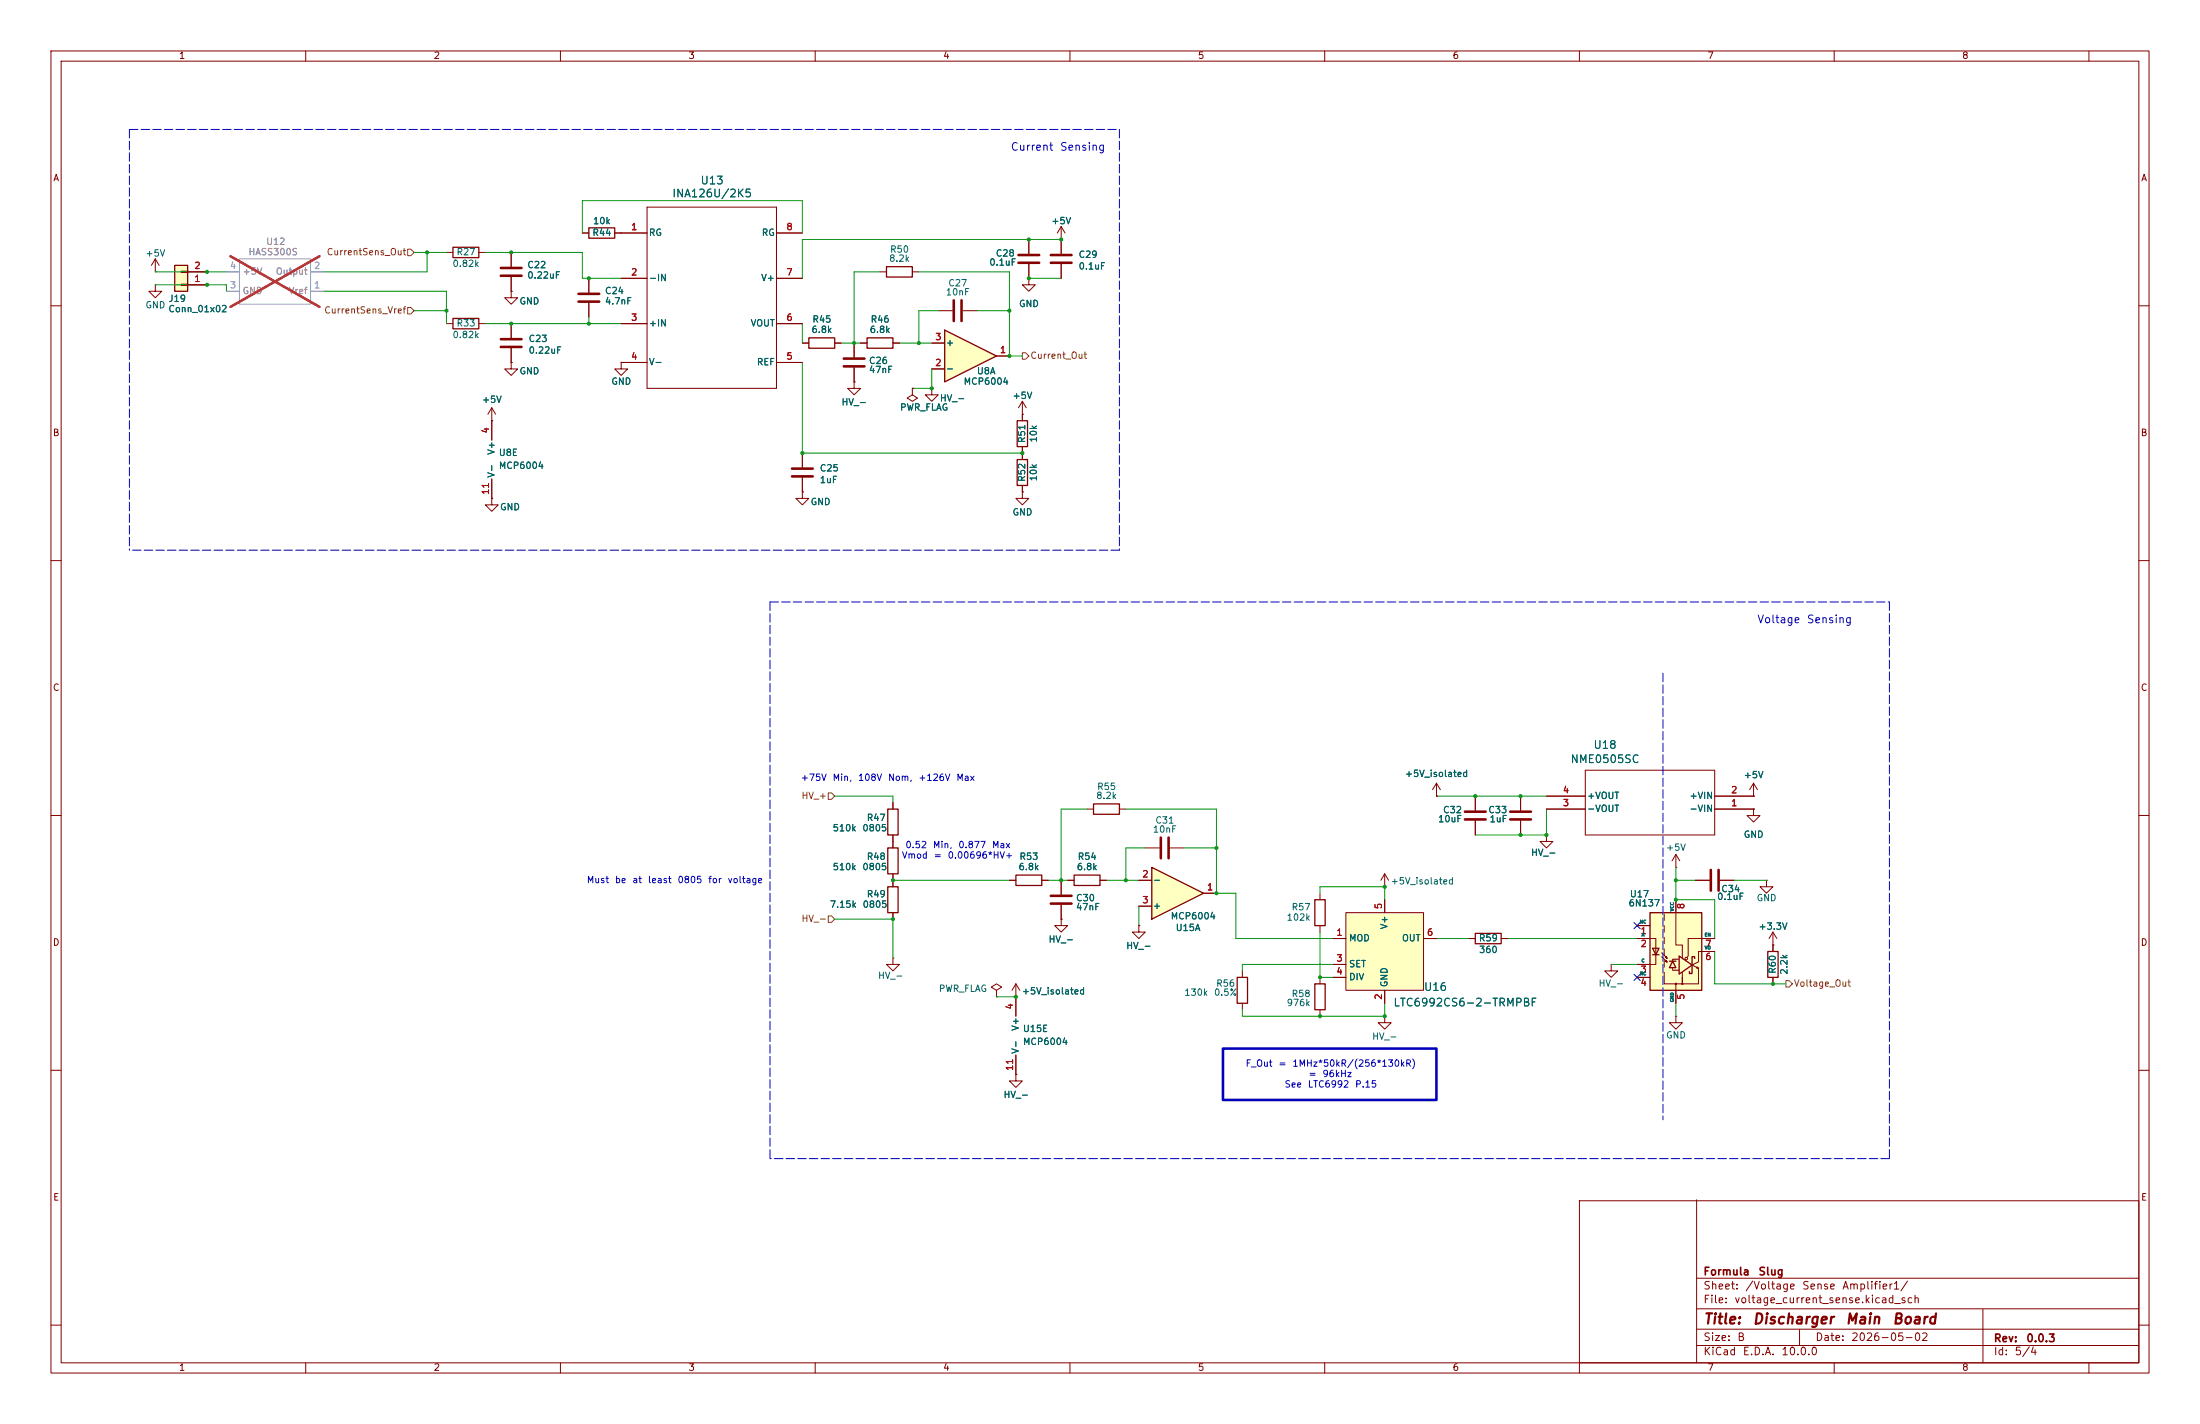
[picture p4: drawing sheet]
<svg xmlns="http://www.w3.org/2000/svg" width="432mm" height="279mm" viewBox="0 0 432 279" stroke-linecap="round" stroke-linejoin="round" font-family="sans-serif">
<g fill="none" stroke="#840000" stroke-width=".2">
<path d="M10 10h411.8v259.4h-411.8zM12 12h407.8v255.4h-407.8zM60 10v2M110 10v2M160 10v2M210 10v2M260 10v2M310 10v2M360 10v2M410 10v2M10 60h2M419.8 60h2"/>
<path d="M10 110h2M419.8 110h2M10 160h2M419.8 160h2M10 210h2M419.8 210h2M310 235.6h109.8v31.8h-109.8zM333 235.4v32M10 260h2M333 256.8h86.8M333 250.8h86.8M389.2 256.9v10.5"/>
<path d="M419.8 260h2M60 267.4v2M110 267.4v2M160 267.4v2M210 267.4v2M260 267.4v2M310 267.4v2M333 264h86.8M333 260.8h86.8M353.2 260.9v3M360 267.4v2M410 267.4v2"/>
</g>
<path d="M240 205.7h41.9v10.1h-41.9z" fill="#fff"/>
<g fill="none" stroke="#840000" stroke-width=".2">
<path d="M30.5 53.3h.1M30.5 55.9v1.3h1.2l-1.2 1.2-1.3-1.2h1.3M30.5 55.9h.1M30.5 50.8l-.8 1.3M30.5 50.8l.7 1.3M30.5 50.8v2.5M87.6 49.5h1.3M94 49.5h1.2M100.3 57.2v1.2h1.3l-1.3 1.3-1.2-1.3h1.2M100.3 57.2h.1M100.3 49.5v2.8M100.3 54.4v2.8"/>
<path d="M115.6 54.6v2.8M115.6 59.4v2.8M121.9 45.7h5.1M121.9 54.6h5.1M127 40.6h25.4v35.6h-25.4zM152.4 45.7h5.1M152.4 54.6h5.1M201.9 54.6v1.3h1.3l-1.3 1.3-1.2-1.3h1.2M201.9 54.6h.1M208.3 47h.1M208.3 44.5l-.8 1.2M208.3 44.5l.7 1.2"/>
<path d="M208.3 44.5v2.5M87.6 63.5h1.3M94 63.5h1.2M100.3 71.1v1.3h1.3l-1.3 1.3-1.2-1.3h1.2M100.3 71.1h.1M100.3 63.5v2.8M100.3 68.3v2.8M121.9 71.1v1.3h1.3l-1.3 1.3-1.3-1.3h1.3M121.9 71.1h.1M121.9 63.5h5.1M121.9 71.1h5.1M152.4 63.5h5.1"/>
<path d="M152.4 71.1h5.1M167.6 74.9v1.3h1.3l-1.3 1.3-1.2-1.3h1.2M167.6 74.9h.1M167.6 67.3v2.8M167.6 72.1v2.8M179.1 76.2v1.3l1 .6-1 .6-1-.6 1-.6M179.1 76.2h.1M182.9 76.2v1.3h1.2l-1.2 1.2-1.3-1.2h1.3M182.9 76.2h.1M200.7 78.7l-.8 1.3M200.7 78.7l.7 1.3M200.7 78.7v3.9"/>
<path d="M96.5 82.6h.1M96.5 97.8v1.3h1.3l-1.3 1.2-1.3-1.2h1.3M96.5 97.8h.1M96.5 80l-.7 1.3M96.5 80l.8 1.3M96.5 80v2.6M157.5 88.9v2.8M157.5 93.7v2.8M200.7 81.3h.1M200.7 96.5v1.3h1.2l-1.2 1.3-1.3-1.3h1.3M200.7 96.5h.1M200.7 87.6v2.6"/>
<path d="M200.7 95.3v1.2M175.3 157.5v1.3M213.4 158.8h1.2M219.7 158.8h1.3M175.3 163.8v2.6M175.3 171.5v2.5M175.3 179.1v1.2M198.1 172.7h1.3M204.5 172.7h1.2M208.3 172.7v2.8M208.3 177.5v2.8M209.5 172.7h1.3"/>
<path d="M215.9 172.7h1.3M224.8 166.4h2.8M229.6 166.4h2.8M259.1 175.3v1.2M175.3 188v1.2h1.2l-1.2 1.3-1.3-1.3h1.3M175.3 188h.1M195.6 194.3l1-.6-1-.7-1 .7 1 .6v1.3M195.6 195.6h.1M199.4 195.6h.1M199.4 193v6.4M199.4 193l-.8 1.3M199.4 193l.8 1.3"/>
<path d="M208.3 180.3v1.3h1.2l-1.2 1.3-1.3-1.3h1.3M208.3 180.3h.1M259.1 181.6v1.3M259.1 191.8v1.2M259.1 198.1v1.3M271.8 199.4v1.3h1.2l-1.2 1.2-1.3-1.2h1.3M271.8 199.4h.1M199.4 210.8v1.3h1.3l-1.3 1.3-1.3-1.3h1.3M199.4 210.8h.1M199.4 207v3.8"/>
</g>
<g fill="none" stroke="#840000" stroke-width=".51">
<path d="M98.3 52.6h4.1M98.3 54.1h4.1M113.5 57.7h4.1M113.5 59.2h4.1M98.3 66.5h4.1M98.3 68.1h4.1M165.6 71.9h4.1M165.6 70.4h4.1M155.4 91.9h4.1M155.4 93.5h4.1M206.2 177.3h4.1M206.2 175.8h4.1"/>
<path d="M227.8 164.3v4.1M229.4 164.3v4.1"/>
</g>
<path d="M88.9 48.5h5.1v2h-5.1zM88.9 62.5h5.1v2h-5.1zM199.6 82.6h2.1v5h-2.1zM199.6 90.2h2.1v5.1h-2.1zM174.2 158.8h2.1v5h-2.1zM214.6 157.7h5.1v2.1h-5.1zM174.2 174h2.1v5.1h-2.1zM174.2 166.4h2.1v5.1h-2.1zM199.4 171.7h5.1v2h-5.1zM210.8 171.7h5.1v2h-5.1zM258.1 176.5h2v5.1h-2zM258.1 193h2v5.1h-2z" fill="none" stroke="#840000" stroke-width=".25"/>
<path d="M44.4 57.2h2.6M44.4 53.3h2.6M47 50.8h14v8.9h-14zM61 57.2h2.5M61 53.3h2.5" fill="none" stroke="#a1a1a1" stroke-width=".2"/>
<path d="M45.2 50.3l17.5 9.9M62.7 50.3l-17.5 9.9" fill="none" stroke="#e12e31" stroke-width=".46"/>
<path d="M34.3 52.1h2.5v5.1h-2.5z" fill="#ffffc2"/>
<path d="M34.3 52.1h2.5v5.1h-2.5z" fill="none" stroke="#840000" stroke-width=".25"/>
<path d="M35.6 55.8h1.2v.2h-1.2zM35.6 53.2h1.2v.3h-1.2zM36.8 55.9h3.8M36.8 53.3h3.8M184.1 61h2.8M189 61h2.8" fill="none" stroke="#840000" stroke-width=".2"/>
<path d="M187.2 58.9v4.1M188.7 58.9v4.1" fill="none" stroke="#840000" stroke-width=".51"/>
<path d="M185.4 64.8l10.2 5.1-10.2 5z" fill="#ffffc2"/>
<path d="M185.4 64.8l10.2 5.1-10.2 5z" fill="none" stroke="#840000" stroke-width=".25"/>
<path d="M182.9 72.4h2.5M182.9 67.3h2.5M195.6 69.9h2.5M96.5 82.6v3.8M96.5 94v3.8M157.5 96.5v1.3h1.2l-1.2 1.3-1.3-1.3h1.3M157.5 96.5h.1M332.7 172.7h2.8M337.6 172.7h2.8M346.7 172.7v1.3h1.3l-1.3 1.3-1.3-1.3h1.3M346.7 172.7h.1" fill="none" stroke="#840000" stroke-width=".2"/>
<path d="M335.8 170.7v4.1M337.3 170.7v4.1" fill="none" stroke="#840000" stroke-width=".51"/>
<path d="M323.8 179.1h10.2v15.2h-10.2z" fill="#ffffc2"/>
<g fill="none" stroke="#840000" stroke-width=".2">
<path d="M157.5 67.3h1.2M163.8 67.3h1.3M344.2 156.2h.1M344.2 158.8v1.2h-1.3l1.3 1.3 1.2-1.3h-1.2M344.2 158.8h.1M344.2 153.7l.7 1.2M344.2 153.7l-.8 1.2M344.2 153.7v2.5M326.6 179.3v1.3M328.9 176.5v8.9h1.3v2.6M321.3 184.2h3.7v5h-3.7M321.3 181.6h2.5"/>
<path d="M321.3 191.8h2.5M326.1 186.9l1.1 1.1-.3-.2 .1-.1 .2 .3M326.1 187.7l1.1 1.1-.3-.2 .1-.2 .2 .4M326.6 190.8v2.2h2.3M326.6 181.6v1.3M326.6 183.9v1.3M326.6 186.2v1.3M326.6 188.5v1.2M328.3 190v.4h1.3M328.9 199.4v1.3h1.3l-1.3 1.2-1.2-1.2h1.2M328.9 199.4h.1M329.4 188.2h-1.1v.4"/>
<path d="M330.2 191.8v1.2h-1.3v3.9M336.5 186.7h-3.1v2l-1.3 .7 1.3 .6v3h-3.2v-2.2M336.5 184.2h-5.2v3.4l-.2 .3M348 185.4h.1M348 182.9l-.8 1.3M348 182.9l.7 1.3M348 182.9v3.8M348 191.8v1.2"/>
<circle cx="331" cy="188.1" r=".25"/>
</g>
<path d="M158.7 66.3h5.1v2h-5.1zM323.8 179.1h10.2v15.2h-10.2zM324.4 186.1h1.2l-.6 1.2zM324.4 187.3h1.2M327.7 188.6h1.2M328.3 188.6l.6 1.3h-1.2zM329.6 187.6l2.5 1.8-2.5 1.7zM332.1 189.4v1.6h-.5v-.4M332.6 188.1v-.4h-.5v1.7M347 186.7h2v5.1h-2z" fill="none" stroke="#840000" stroke-width=".25"/>
<g fill="#840000" stroke="#840000" stroke-width=".2">
<path d="M333.1 189.7l.3 .3-.4-.1z"/>
<circle cx="328.9" cy="193" r=".13"/>
<circle cx="330.2" cy="193" r=".13"/>
</g>
<path d="M226.1 170.2l10.1 5.1-10.1 5z" fill="#ffffc2"/>
<path d="M226.1 170.2l10.1 5.1-10.1 5zM242.8 191.8h2.1v5.1h-2.1zM289.6 183.1h5v2.1h-5z" fill="none" stroke="#840000" stroke-width=".25"/>
<g fill="none" stroke="#840000" stroke-width=".2">
<path d="M289.6 156.2v2.8M298.4 156.2v2.8M223.5 172.7h2.6M223.5 177.8h2.6M236.2 175.3h2.6M289.6 161v2.8M298.4 161v2.8M303.5 163.8v1.3h-1.2l1.2 1.3 1.3-1.3h-1.3M303.5 163.8h.1M328.9 170.2h.1M328.9 167.6l-.7 1.3M328.9 167.6l.8 1.3"/>
<path d="M328.9 167.6v2.6M223.5 181.6v1.3h1.3l-1.3 1.3-1.3-1.3h1.3M223.5 181.6h.1M243.8 190.5v1.3M243.8 196.9v1.2M288.3 184.2h1.3M294.6 184.2h1.3"/>
</g>
<path d="M287.5 159.3h4.1M296.4 159.3h4.1M287.5 160.8h4.1M296.4 160.8h4.1" fill="none" stroke="#840000" stroke-width=".51"/>
<path d="M264.2 179.1h15.2v15.2h-15.2z" fill="#ffffc2"/>
<g fill="none" stroke="#840000" stroke-width=".2">
<path d="M36.8 53.3h3.8M36.8 55.9h3.8M100.3 57.2h.1M100.3 49.5v2.8M100.3 54.4v2.8M114.3 45.7h1.3M115.6 54.6v2.8M115.6 59.4v2.8M120.6 45.7h6.4M121.9 54.6h5.1M152.4 45.7h5.1M152.4 54.6h5.1"/>
<path d="M172.7 53.3h1.3M179.1 53.3h1.2M201.9 54.6h.1M201.9 47v2.8M201.9 51.8v2.8M208.3 47h.1M208.3 47v2.8M208.3 51.8v2.8M100.3 71.1h.1M100.3 63.5v2.8M100.3 68.3v2.8M121.9 71.1h.1"/>
<path d="M121.9 63.5h5.1M121.9 71.1h5.1M152.4 63.5h5.1M152.4 71.1h5.1M157.5 67.3h1.2M163.8 67.3h1.3M167.6 74.9h.1M167.6 67.3v2.8M167.6 72.1v2.8M168.9 67.3h1.3M175.3 67.3h1.2M179.1 76.2h.1"/>
<path d="M182.9 76.2h.1M182.9 67.3h2.5M182.9 72.4h2.5M195.6 69.9h2.5M96.5 82.6h.1M96.5 97.8h.1M96.5 82.6v3.8M96.5 94v3.8M157.5 96.5h.1M157.5 88.9v2.8M157.5 93.7v2.8M200.7 81.3h.1"/>
<path d="M200.7 96.5h.1M200.7 81.3v1.3M200.7 87.6v2.6M200.7 95.3v1.2M175.3 157.5v1.3M281.9 156.2h.1M281.9 153.7l.8 1.2M281.9 153.7l-.7 1.2M281.9 153.7v2.5M289.6 156.2v2.8M298.4 156.2v2.8M303.5 158.8h7.6"/>
<path d="M303.5 156.2h7.6M311.1 151.1h25.4v12.7h-25.4zM336.5 158.8h7.7M336.5 156.2h7.7M344.2 156.2h.1M344.2 158.8h.1M175.3 163.8v2.6M175.3 171.5v2.5M175.3 179.1v1.2M198.1 172.7h1.3M204.5 172.7h1.2M208.3 172.7v2.8"/>
<path d="M208.3 177.5v2.8M209.5 172.7h1.3M215.9 172.7h1.3M223.5 172.7h2.6M223.5 177.8h2.6M236.2 175.3h2.6M264.2 179.1h15.2v15.2h-15.2zM271.8 174h.1M271.8 171.5v2.5M271.8 176.5v2.6M271.8 171.5l-.8 1.2M271.8 171.5l.7 1.2"/>
<path d="M289.6 161v2.8M298.4 161v2.8M303.5 163.8h.1M328.9 176.5v2.6M332.7 172.7h2.8M337.6 172.7h2.8M199.4 195.6h.1M199.4 195.6v3.8M208.3 180.3h.1M223.5 181.6h.1M261.6 184.2h2.6M261.6 189.2h2.6"/>
<path d="M261.6 191.8h2.6M271.8 194.3v2.6M279.4 184.2h2.5M288.3 184.2h1.3M294.6 184.2h1.3M316.2 189.2v1.3h1.3l-1.3 1.3-1.2-1.3h1.2M316.2 189.2h.1M321.3 184.2h2.5M321.3 189.2h2.5M321.3 191.8h2.5M321.3 181.6h2.5M328.9 194.3v2.6"/>
<path d="M334 184.2h2.5M334 186.7h2.5M348 185.4h.1M348 185.4v1.3M348 191.8v1.2M199.4 210.8h.1M199.4 207v3.8"/>
</g>
<path d="M115.6 44.7h5v2h-5zM174 52.3h5.1v2.1h-5.1zM170.2 66.3h5.1v2h-5.1z" fill="none" stroke="#840000" stroke-width=".25"/>
<path d="M199.9 50h4.1M199.9 51.6h4.1M206.2 50h4.1M206.2 51.6h4.1" fill="none" stroke="#840000" stroke-width=".51"/>
<path d="M80 48.9h.6l.7 .6-.7 .7h-.6zM80 60.3h.6l.7 .7-.7 .6h-.6zM200.7 69.2h.6l.6 .7-.6 .6h-.6zM162.6 155.6h.6l.6 .6-.6 .6h-.6zM162.6 179.7h.6l.6 .6-.6 .7h-.6zM350.5 192.4h.7l.6 .6-.6 .7h-.7z" fill="none" stroke="#725600" stroke-width=".2"/>
<path d="M25.4 25.4v82.6M25.4 25.4h194.3M219.7 25.4v82.6M151.1 118.1v109.2M151.1 118.1h219.7M219.7 108h-194.3M370.8 118.1v109.2M326.4 132.1v87.6M370.8 227.3h-219.7" fill="none" stroke="#0000c2" stroke-width=".2" stroke-dasharray="1.7 .6"/>
<g fill="none" stroke="#009600" stroke-width=".2">
<path d="M30.5 55.9h13.9v1.3M30.5 53.3h13.9M63.5 57.2h24.1v6.3M81.3 49.5h6.3M83.8 49.5v3.8h-20.3M95.2 49.5h19.1v5.1h7.6M114.3 45.7v-6.3h43.2v6.3M172.7 53.3h-5.1v14M180.3 53.3h17.8v16.6h2.6M201.9 54.6h6.4M208.3 47h-50.8v7.6M81.3 61h6.3"/>
<path d="M95.2 63.5h26.7M115.6 62.2v1.3M157.5 63.5v3.8M157.5 71.1v17.8h43.2M165.1 67.3h3.8M176.5 67.3h6.4M182.9 72.4v3.8h-3.8M184.1 61h-3.8v6.3M191.8 61h6.3M163.8 156.2h11.5v1.3M213.4 158.8h-5.1v13.9M221 158.8h17.8v16.5h3.8v8.9h19"/>
<path d="M281.9 156.2h21.6M303.5 158.8v5h-13.9M175.3 172.7h22.8M205.7 172.7h3.8M217.2 172.7h6.3M223.5 177.8v3.8M224.8 166.4h-3.8v6.3M232.4 166.4h6.4M259.1 175.3v-1.3h12.7v2.5M328.9 172.7h3.8M328.9 170.2v6.3h7.6v7.7M340.4 172.7h6.3"/>
<path d="M163.8 180.3h11.5v7.7M195.6 195.6h3.8M259.1 182.9v8.9h2.5M261.6 189.2h-17.8v1.3M271.8 196.9v2.5h-28v-1.3M281.9 184.2h6.4M295.9 184.2h25.4M316.2 189.2h5.1M328.9 196.9v2.5M336.5 186.7v6.3h14"/>
</g>
<path d="M320.7 191.2l1.2 1.2M320.7 181l1.2 1.2M321.9 191.2l-1.2 1.2M321.9 181l-1.2 1.2" fill="none" stroke="#000084" stroke-width=".2"/>
<path d="M240 205.7h41.9v10.1h-41.9z" fill="none" stroke="#0000c2" stroke-width=".51"/>
<path d="M44.4 57.2h2.6M44.4 53.3h2.6M61 57.2h2.5M61 53.3h2.5" fill="none" stroke="#a1a1a1" stroke-width=".2"/>
<path d="M45.2 50.3l17.5 9.9M62.7 50.3l-17.5 9.9" fill="none" stroke="#e12e31" stroke-width=".46"/>
<g fill="#009600" stroke="#009600" stroke-width=".2">
<circle cx="198.1" cy="69.9" r=".3"/>
<circle cx="180.3" cy="67.3" r=".3"/>
<circle cx="167.6" cy="67.3" r=".3"/>
<circle cx="208.3" cy="172.7" r=".3"/>
<circle cx="182.9" cy="76.2" r=".3"/>
<circle cx="198.1" cy="61" r=".3"/>
<circle cx="208.3" cy="47" r=".3"/>
<circle cx="201.9" cy="54.6" r=".3"/>
<circle cx="201.9" cy="47" r=".3"/>
<circle cx="175.3" cy="180.3" r=".3"/>
<circle cx="199.4" cy="195.6" r=".3"/>
<circle cx="157.5" cy="88.9" r=".3"/>
<circle cx="175.3" cy="172.7" r=".3"/>
<circle cx="221" cy="172.7" r=".3"/>
<circle cx="200.7" cy="88.9" r=".3"/>
<circle cx="259.1" cy="199.4" r=".3"/>
<circle cx="259.1" cy="191.8" r=".3"/>
<circle cx="271.8" cy="174" r=".3"/>
<circle cx="238.8" cy="166.4" r=".3"/>
<circle cx="238.8" cy="175.3" r=".3"/>
<circle cx="271.8" cy="199.4" r=".3"/>
<circle cx="115.6" cy="63.5" r=".3"/>
<circle cx="100.3" cy="63.5" r=".3"/>
<circle cx="87.6" cy="61" r=".3"/>
<circle cx="83.8" cy="49.5" r=".3"/>
<circle cx="115.6" cy="54.6" r=".3"/>
<circle cx="100.3" cy="49.5" r=".3"/>
<circle cx="40.6" cy="55.9" r=".3"/>
<circle cx="40.6" cy="53.3" r=".3"/>
<circle cx="328.9" cy="172.7" r=".3"/>
<circle cx="328.9" cy="176.5" r=".3"/>
<circle cx="348" cy="193" r=".3"/>
<circle cx="303.5" cy="163.8" r=".3"/>
<circle cx="289.6" cy="156.2" r=".3"/>
<circle cx="298.4" cy="156.2" r=".3"/>
<circle cx="298.4" cy="163.8" r=".3"/>
</g>
<g font-size="2" fill="#840000">
<text x="334.2" y="260.3">Title:</text>
<text x="343.9" y="260.3">Discharger</text>
<text x="362.1" y="260.3">Main</text>
<text x="371.3" y="260.3">Board</text>
</g>
<g font-size="1.5" fill="#0000c2">
<text x="198.3" y="30">Current</text>
<text x="207.9" y="30">Sensing</text>
<text x="344.8" y="122.7">Voltage</text>
<text x="354.5" y="122.7">Sensing</text>
</g>
<g font-size="1.5" fill="#006464">
<text x="131.8" y="39.1">INA126U/2K5</text>
<text x="137.4" y="36.6">U13</text>
<text x="312.6" y="147.3">U18</text>
<text x="308.1" y="150.1">NME0505SC</text>
<text x="273.4" y="197.8">LTC6992CS6-2-TRMPBF</text>
<text x="279.4" y="194.8">U16</text>
</g>
<g font-size="1.5" fill="#840000">
<text x="334.2" y="250.6">Formula</text>
<text x="345" y="250.6">Slug</text>
<text x="334.2" y="256.1">File:</text>
<text x="334.2" y="253.4">Sheet:</text>
<text x="340.3" y="256.1">voltage_current_sense.kicad_sch</text>
<text x="342.4" y="253.4">/Voltage</text>
<text x="353.6" y="253.4">Sense</text>
<text x="361.5" y="253.4">Amplifier1/</text>
<text x="334.2" y="263.5">Size:</text>
<text x="340.9" y="263.5">B</text>
<text x="356.2" y="263.5">Date:</text>
<text x="363.2" y="263.5">2026-05-02</text>
<text x="391.2" y="263.7">Rev:</text>
<text x="397.6" y="263.7">0.0.3</text>
<text x="334.2" y="266.3">KiCad</text>
<text x="341.9" y="266.3">E.D.A.</text>
<text x="349.5" y="266.3">10.0.0</text>
<text x="391.2" y="266.3">Id:</text>
<text x="395.3" y="266.3">5/4</text>
</g>
<g font-size="1.3" fill="#840000">
<text x="35" y="11.9">1</text>
<text x="85" y="11.9">2</text>
<text x="135" y="11.9">3</text>
<text x="185" y="11.9">4</text>
<text x="235" y="11.9">5</text>
<text x="285" y="11.9">6</text>
<text x="335" y="11.9">7</text>
<text x="385" y="11.9">8</text>
<text x="10.3" y="35.9">A</text>
<text x="420.1" y="35.9">A</text>
<text x="10.3" y="85.9">B</text>
<text x="420.1" y="85.9">B</text>
<text x="10.3" y="135.9">C</text>
<text x="420.1" y="135.9">C</text>
<text x="10.3" y="185.9">D</text>
<text x="420.1" y="185.9">D</text>
<text x="10.3" y="235.9">E</text>
<text x="420.1" y="235.9">E</text>
<text x="35" y="269.3">1</text>
<text x="85" y="269.3">2</text>
<text x="135" y="269.3">3</text>
<text x="185" y="269.3">4</text>
<text x="235" y="269.3">5</text>
<text x="285" y="269.3">6</text>
<text x="335" y="269.3">7</text>
<text x="385" y="269.3">8</text>
</g>
<g font-size="1.3" fill="#006464">
<text x="116.2" y="46.6">R44</text>
<text x="116.3" y="44.3">10k</text>
<text x="127.3" y="46.6">RG</text>
<text x="149.4" y="46.6">RG</text>
<text x="206.2" y="44.3">+5V</text>
<text x="28.4" y="50.6">+5V</text>
<text x="88.7" y="52.7">0.82k</text>
<text x="89.5" y="50.4">R27</text>
<text x="103.4" y="52.9">C22</text>
<text x="174.4" y="51.7">8.2k</text>
<text x="174.6" y="49.9">R50</text>
<text x="194.1" y="52.4">0.1uF</text>
<text x="195.3" y="50.6">C28</text>
<text x="211.6" y="50.9">C29</text>
<text x="211.6" y="53.2">0.1uF</text>
<text x="33" y="59.5">J19</text>
<text x="103.4" y="55">0.22uF</text>
<text x="118.6" y="58">C24</text>
<text x="127.3" y="55.5">-IN</text>
<text x="149.3" y="55.5">V+</text>
<text x="185.5" y="58.3">10nF</text>
<text x="186" y="56.5">C27</text>
<text x="28.4" y="60.8">GND</text>
<text x="32.9" y="61.6">Conn_01x02</text>
<text x="89.5" y="64.4">R33</text>
<text x="101.8" y="60">GND</text>
<text x="118.6" y="60">4.7nF</text>
<text x="127.3" y="64.4">+IN</text>
<text x="147.2" y="64.4">VOUT</text>
<text x="159.2" y="65.6">6.8k</text>
<text x="159.3" y="63.6">R45</text>
<text x="170.6" y="65.6">6.8k</text>
<text x="170.8" y="63.6">R46</text>
<text x="199.9" y="60.6">GND</text>
<text x="88.7" y="66.6">0.82k</text>
<text x="103.6" y="69.7">0.22uF</text>
<text x="103.6" y="67.4">C23</text>
<text x="127.3" y="72">V-</text>
<text x="148.4" y="72">REF</text>
<text x="170.4" y="71.7">C26</text>
<text x="185.5" y="68.2">+</text>
<text x="101.8" y="73.8">GND</text>
<text x="119.9" y="75.8">GND</text>
<text x="170.4" y="73.5">47nF</text>
<text x="185.5" y="73.3">-</text>
<text x="189" y="75.8">MCP6004</text>
<text x="191.6" y="73.8">U8A</text>
<text x="94.5" y="79.3">+5V</text>
<text x="165.1" y="79.9">HV_-</text>
<text x="176.5" y="80.9">PWR_FLAG</text>
<text x="184.4" y="79.1">HV_-</text>
<text x="198.6" y="78.6">+5V</text>
<text x="97.4" y="89.4" transform="rotate(-90 97.4 89.4)">V+</text>
<text x="97.8" y="89.8">U8E</text>
<text x="201.5" y="87" transform="rotate(-90 201.5 87)">R51</text>
<text x="203.8" y="86.9" transform="rotate(-90 203.8 86.9)">10k</text>
<text x="97.4" y="93.9" transform="rotate(-90 97.4 93.9)">V-</text>
<text x="97.8" y="92.3">MCP6004</text>
<text x="160.8" y="95.1">1uF</text>
<text x="160.8" y="92.8">C25</text>
<text x="201.5" y="94.7" transform="rotate(-90 201.5 94.7)">R52</text>
<text x="203.8" y="94.5" transform="rotate(-90 203.8 94.5)">10k</text>
<text x="98" y="100.4">GND</text>
<text x="159" y="99.4">GND</text>
<text x="198.6" y="101.4">GND</text>
<text x="215.2" y="155.3">R55</text>
<text x="275.6" y="152.8">+5V_isolated</text>
<text x="342.1" y="153">+5V</text>
<text x="170" y="161.4">R47</text>
<text x="215" y="157.1">8.2k</text>
<text x="226.7" y="161.9">C31</text>
<text x="282.2" y="161.6">10uF</text>
<text x="283.1" y="159.9">C32</text>
<text x="292" y="159.9">C33</text>
<text x="292.2" y="161.6">1uF</text>
<text x="311.4" y="159.6">-VOUT</text>
<text x="311.4" y="157.1">+VOUT</text>
<text x="331.5" y="159.6">-VIN</text>
<text x="331.5" y="157.1">+VIN</text>
<text x="163.3" y="163.4">510k</text>
<text x="169.2" y="163.4">0805</text>
<text x="226.2" y="163.7">10nF</text>
<text x="326.9" y="167.2">+5V</text>
<text x="342.1" y="164.7">GND</text>
<text x="163.3" y="171">510k</text>
<text x="169.2" y="171">0805</text>
<text x="170" y="169">R48</text>
<text x="199.8" y="171">6.8k</text>
<text x="200" y="169">R53</text>
<text x="211.2" y="171">6.8k</text>
<text x="211.4" y="169">R54</text>
<text x="226.2" y="173.6">-</text>
<text x="272.8" y="173.8">+5V_isolated</text>
<text x="300.4" y="168.2">HV_-</text>
<text x="162.8" y="178.4">7.15k</text>
<text x="169.2" y="178.4">0805</text>
<text x="170" y="176.4">R49</text>
<text x="211.1" y="177.1">C30</text>
<text x="211.1" y="178.9">47nF</text>
<text x="226.2" y="178.7">+</text>
<text x="253.4" y="178.9">R57</text>
<text x="319.5" y="178.2">6N137</text>
<text x="319.8" y="176.4">U17</text>
<text x="336.9" y="176.9">0.1uF</text>
<text x="337.7" y="175.4">C34</text>
<text x="344.7" y="177.1">GND</text>
<text x="205.7" y="185.3">HV_-</text>
<text x="229.7" y="180.7">MCP6004</text>
<text x="230.7" y="183">U15A</text>
<text x="252.4" y="180.9">102k</text>
<text x="264.7" y="185">MOD</text>
<text x="272.6" y="182.4" transform="rotate(-90 272.6 182.4)">V+</text>
<text x="275.1" y="185">OUT</text>
<text x="290.2" y="185">R59</text>
<text x="345" y="182.7">+3.3V</text>
<text x="220.9" y="186.5">HV_-</text>
<text x="264.7" y="190.1">SET</text>
<text x="290.2" y="187.3">360</text>
<text x="348.8" y="191.2" transform="rotate(-90 348.8 191.2)">R60</text>
<text x="351.1" y="191.4" transform="rotate(-90 351.1 191.4)">2.2k</text>
<text x="172.2" y="192.4">HV_-</text>
<text x="184.2" y="194.9">PWR_FLAG</text>
<text x="200.5" y="195.4">+5V_isolated</text>
<text x="232.3" y="195.7">130k</text>
<text x="238.2" y="195.7">0.5%</text>
<text x="238.6" y="193.9">R56</text>
<text x="252.4" y="197.7">976k</text>
<text x="253.4" y="195.9">R58</text>
<text x="264.7" y="192.6">DIV</text>
<text x="272.6" y="193.8" transform="rotate(-90 272.6 193.8)">GND</text>
<text x="313.6" y="193.9">HV_-</text>
<text x="200.3" y="202.4" transform="rotate(-90 200.3 202.4)">V+</text>
<text x="200.7" y="202.8">U15E</text>
<text x="200.3" y="206.9" transform="rotate(-90 200.3 206.9)">V-</text>
<text x="200.7" y="205.3">MCP6004</text>
<text x="269.2" y="204.3">HV_-</text>
<text x="326.9" y="204.1">GND</text>
<text x="196.9" y="215.7">HV_-</text>
</g>
<g font-size="1.3" fill="#a90000">
<text x="123.8" y="45.5">1</text>
<text x="154.2" y="45.5">8</text>
<text x="38" y="53.1">2</text>
<text x="38" y="55.6">1</text>
<text x="123.8" y="54.4">2</text>
<text x="154.2" y="54.4">7</text>
<text x="123.8" y="63.2">3</text>
<text x="154.2" y="63.2">6</text>
<text x="123.8" y="70.9">4</text>
<text x="154.2" y="70.9">5</text>
<text x="183.4" y="67.1">3</text>
<text x="196.1" y="69.6">1</text>
<text x="183.4" y="72.1">2</text>
<text x="96.3" y="85.2" transform="rotate(-90 96.3 85.2)">4</text>
<text x="96.3" y="97.2" transform="rotate(-90 96.3 97.2)">11</text>
<text x="306.6" y="156">4</text>
<text x="339.7" y="156">2</text>
<text x="306.6" y="158.5">3</text>
<text x="339.7" y="158.5">1</text>
<text x="224.1" y="172.5">2</text>
<text x="224.1" y="177.5">3</text>
<text x="236.8" y="175">1</text>
<text x="271.5" y="178.5" transform="rotate(-90 271.5 178.5)">5</text>
<text x="330.9" y="178.5" transform="rotate(-90 330.9 178.5)">8</text>
<text x="262.2" y="183.9">1</text>
<text x="280" y="183.9">6</text>
<text x="321.9" y="183.6">1</text>
<text x="262.2" y="189">3</text>
<text x="262.2" y="191.5">4</text>
<text x="321.9" y="186.1">2</text>
<text x="321.9" y="191.2">3</text>
<text x="334.6" y="188.7">6</text>
<text x="334.6" y="186.1">7</text>
<text x="271.5" y="196.3" transform="rotate(-90 271.5 196.3)">2</text>
<text x="321.9" y="193.8">4</text>
<text x="330.9" y="196.3" transform="rotate(-90 330.9 196.3)">5</text>
<text x="199.1" y="198.2" transform="rotate(-90 199.1 198.2)">4</text>
<text x="199.1" y="210.2" transform="rotate(-90 199.1 210.2)">11</text>
</g>
<g font-size="1.3" fill="#aaa">
<text x="45" y="53.1">4</text>
<text x="61.5" y="53.1">2</text>
<text x="45" y="56.9">3</text>
<text x="61.5" y="56.9">1</text>
</g>
<g font-size="1.3" fill="#989898">
<text x="48.7" y="50.4">HASS300S</text>
<text x="52.1" y="48.4">U12</text>
<text x="47.5" y="58">GND</text>
<text x="47.5" y="54.2">+5V</text>
<text x="54" y="54.2">Output</text>
<text x="56.6" y="58">Vref</text>
</g>
<g font-size="1.3" fill="#725600">
<text x="64" y="50.4">CurrentSens_Out</text>
<text x="63.5" y="61.8">CurrentSens_Vref</text>
<text x="202.1" y="70.7">Current_Out</text>
<text x="157.2" y="157.1">HV_+</text>
<text x="157.2" y="181.2">HV_-</text>
<text x="352" y="193.9">Voltage_Out</text>
</g>
<g font-size="1.3" fill="#0000c2">
<text x="157.1" y="153.5">+75V</text>
<text x="163.3" y="153.5">Min,</text>
<text x="168.3" y="153.5">108V</text>
<text x="174.2" y="153.5">Nom,</text>
<text x="180.1" y="153.5">+126V</text>
<text x="187.6" y="153.5">Max</text>
<text x="177.6" y="166.7">0.52</text>
<text x="183" y="166.7">Min,</text>
<text x="188" y="166.7">0.877</text>
<text x="194.6" y="166.7">Max</text>
<text x="115.1" y="173.6">Must</text>
<text x="120.6" y="173.6">be</text>
<text x="124" y="173.6">at</text>
<text x="127" y="173.6">least</text>
<text x="132.9" y="173.6">0805</text>
<text x="138.9" y="173.6">for</text>
<text x="142.7" y="173.6">voltage</text>
<text x="176.9" y="168.8">Vmod</text>
<text x="183.2" y="168.8">=</text>
<text x="185.9" y="168.8">0.00696*HV+</text>
<text x="244.4" y="209.6">F_Out</text>
<text x="250.8" y="209.6">=</text>
<text x="253.5" y="209.6">1MHz*50kR/(256*130kR)</text>
<text x="252" y="213.7">See</text>
<text x="256.6" y="213.7">LTC6992</text>
<text x="256.7" y="211.6">=</text>
<text x="259.5" y="211.6">96kHz</text>
<text x="265.9" y="213.7">P.15</text>
</g>
<g font-size=".6" fill="#006464">
<text x="328.7" y="178.9" transform="rotate(-90 328.7 178.9)">VCC</text>
<text x="321.8" y="181.4">NC</text>
<text x="322.1" y="183.9">A</text>
<text x="334.5" y="183.9">EN</text>
<text x="321.8" y="191.5">NC</text>
<text x="322.1" y="189">C</text>
<text x="334.5" y="186.4">VO</text>
<text x="328.7" y="196.7" transform="rotate(-90 328.7 196.7)">GND</text>
</g>
</svg>
